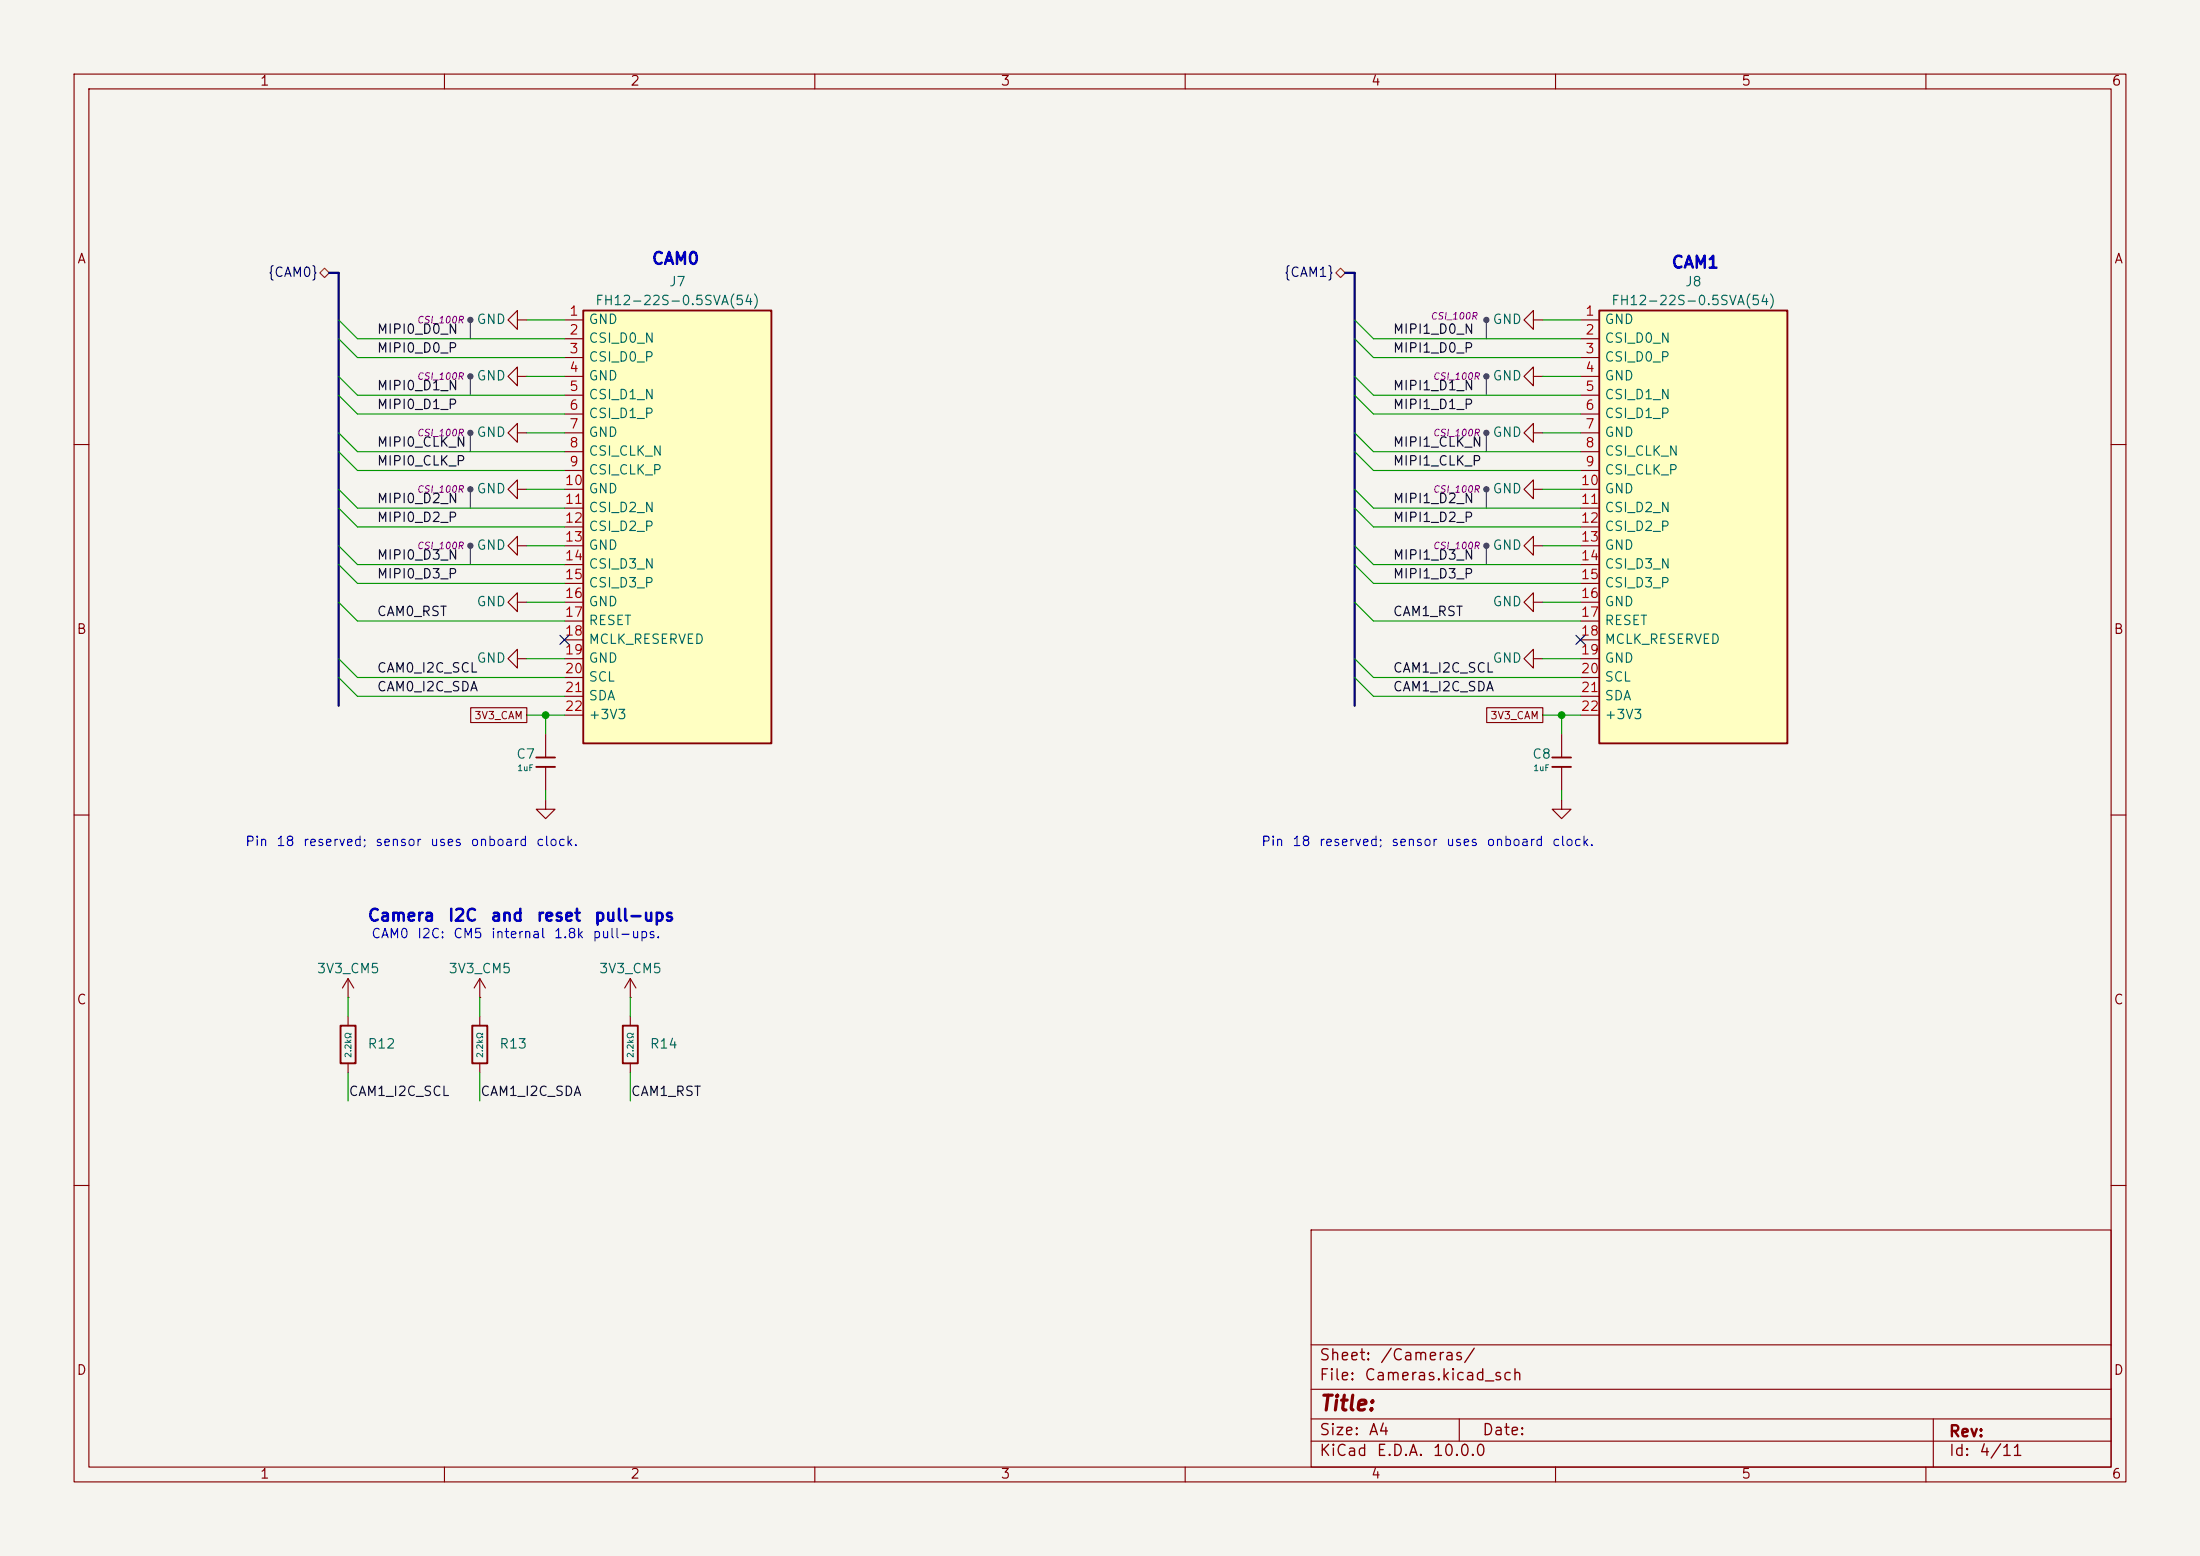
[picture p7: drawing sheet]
<svg xmlns="http://www.w3.org/2000/svg" width="297mm" height="210mm" viewBox="0 0 297 210" stroke-linecap="round" stroke-linejoin="round" font-family="sans-serif">
<path d="M0 0h297v210h-297z" fill="#f5f4ef" stroke="#f5f4ef" stroke-width=".14"/>
<g fill="none" stroke="#840000" stroke-width=".15">
<path d="M10 10h277v190h-277zM12 12h273v186h-273zM60 10v2M110 10v2M160 10v2M210 10v2M260 10v2M207 50.8v-1.3l-1.3 1.3 1.3 1.3v-1.3h1.3M207 58.4v-1.2l-1.3 1.2 1.3 1.3v-1.3h1.3M10 60h2M207 66v-1.2l-1.3 1.2 1.3 1.3v-1.3h1.3M285 60h2"/>
<path d="M69.8 88.9v-1.3l-1.2 1.3 1.2 1.3v-1.3h1.3M10 110h2M285 110h2M47 134.6h.1M47 132.1l-.8 1.3M47 132.1l.8 1.3M47 132.1v2.5M10 160h2M177 166h108v32h-108zM285 160h2M60 198v2M110 198v2"/>
<path d="M160 198v2M177 194.5h108M177 191.5h108M177 187.5h108M177 181.5h108M197 191.5v3M210 198v2M260 198v2M261 191.5v6.5"/>
</g>
<path d="M215.9 41.9h25.4v58.4h-25.4z" fill="#ffffc2"/>
<path d="M215.9 41.9h25.4v58.4h-25.4zM72.4 102.2h2.5M72.4 103.5h2.5M209.5 102.2h2.6M209.5 103.5h2.6M46 138.4h2v5.1h-2zM63.8 138.4h2v5.1h-2zM84.1 138.4h2v5.1h-2z" fill="none" stroke="#840000" stroke-width=".25"/>
<g fill="none" stroke="#840000" stroke-width=".15">
<path d="M69.8 43.2v-1.3l-1.2 1.3 1.2 1.3v-1.3h1.3M69.8 58.4v-1.2l-1.2 1.2 1.2 1.3v-1.3h1.3M69.8 50.8v-1.3l-1.2 1.3 1.2 1.3v-1.3h1.3M207 43.2v-1.3l-1.3 1.3 1.3 1.3v-1.3h1.3M213.4 43.2h2.5M213.4 45.7h2.5M213.4 48.3h2.5M213.4 50.8h2.5M213.4 53.3h2.5M213.4 55.9h2.5M213.4 58.4h2.5M69.8 66v-1.2l-1.2 1.2 1.2 1.3v-1.3h1.3"/>
<path d="M69.8 73.7v-1.3l-1.2 1.3 1.2 1.2v-1.2h1.3M207 73.7v-1.3l-1.3 1.3 1.3 1.2v-1.2h1.3M213.4 61h2.5M213.4 63.5h2.5M213.4 66h2.5M213.4 68.6h2.5M213.4 71.1h2.5M213.4 73.7h2.5M213.4 76.2h2.5M213.4 78.7h2.5M73.7 99.1v3.1M207 88.9v-1.3l-1.3 1.3 1.3 1.3v-1.3h1.3"/>
<path d="M207 81.3v-1.3l-1.3 1.3 1.3 1.3v-1.3h1.3M210.8 99.1v3.1M213.4 81.3h2.5M213.4 83.8h2.5M213.4 86.4h2.5M213.4 88.9h2.5M213.4 91.4h2.5M213.4 94h2.5M213.4 96.5h2.5M73.7 108v1.2h1.2l-1.2 1.3-1.3-1.3h1.3M73.7 103.5v3.2M210.8 108v1.2h1.3l-1.3 1.3-1.3-1.3h1.3"/>
<path d="M210.8 103.5v3.2M47 137.2v1.2M64.8 134.6h.1M64.8 132.1v2.5M64.8 137.2v1.2M64.8 132.1l-.8 1.3M64.8 132.1l.7 1.3M85.1 134.6h.1M85.1 132.1v2.5M85.1 137.2v1.2M85.1 132.1l-.8 1.3M85.1 132.1l.8 1.3"/>
<path d="M47 143.5v1.3M64.8 143.5v1.3M85.1 143.5v1.3"/>
</g>
<path d="M78.7 41.9h25.4v58.4h-25.4z" fill="#ffffc2"/>
<path d="M78.7 41.9h25.4v58.4h-25.4z" fill="none" stroke="#840000" stroke-width=".25"/>
<g fill="none" stroke="#840000" stroke-width=".15">
<path d="M76.2 43.2h2.5M76.2 45.7h2.5M76.2 48.3h2.5M76.2 50.8h2.5M76.2 53.3h2.5M76.2 55.9h2.5M76.2 58.4h2.5M76.2 61h2.5M76.2 63.5h2.5M76.2 66h2.5M76.2 68.6h2.5M76.2 71.1h2.5"/>
<path d="M76.2 73.7h2.5M76.2 76.2h2.5M76.2 78.7h2.5M63.5 95.5h7.6v2h-7.6zM69.8 81.3v-1.3l-1.2 1.3 1.2 1.3v-1.3h1.3M76.2 81.3h2.5M76.2 83.8h2.5M76.2 86.4h2.5M76.2 88.9h2.5M76.2 91.4h2.5M76.2 94h2.5M76.2 96.5h2.5"/>
<path d="M200.7 95.5h7.6v2h-7.6z"/>
</g>
<path d="M63.5 43.5v2.2M63.5 51.2v2.1M63.5 58.8v2.2M200.7 43.5v2.2M200.7 51.2v2.1M200.7 58.8v2.2M63.5 66.4v2.2M63.5 74v2.2M200.7 66.4v2.2M200.7 74v2.2" fill="none" stroke="#484848" stroke-width=".15"/>
<g fill="#484848" stroke="#484848" stroke-width=".14">
<circle cx="63.5" cy="43.2" r=".36"/>
<circle cx="200.7" cy="58.4" r=".36"/>
<circle cx="200.7" cy="73.7" r=".36"/>
<circle cx="200.7" cy="66" r=".36"/>
<circle cx="200.7" cy="43.2" r=".36"/>
<circle cx="200.7" cy="50.8" r=".36"/>
<circle cx="63.5" cy="66" r=".36"/>
<circle cx="63.5" cy="58.4" r=".36"/>
<circle cx="63.5" cy="50.8" r=".36"/>
<circle cx="63.5" cy="73.7" r=".36"/>
</g>
<path d="M43.2 36.8l.6-.6 .6 .6-.6 .7zM180.3 36.8l.7-.6 .6 .6-.6 .7z" fill="none" stroke="#725600" stroke-width=".15"/>
<path d="M44.4 36.8h1.3v58.5M181.6 36.8h1.3v58.5" fill="none" stroke="#000084" stroke-width=".3"/>
<g fill="none" stroke="#009600" stroke-width=".15">
<path d="M45.7 43.2l2.6 2.5h27.9M45.7 50.8l2.6 2.5h27.9M45.7 45.7l2.6 2.6h27.9M45.7 58.4l2.6 2.6h27.9M45.7 53.3l2.6 2.6h27.9M71.1 43.2h5.1M71.1 50.8h5.1M71.1 58.4h5.1M182.9 43.2l2.5 2.5h28M182.9 50.8l2.5 2.5h28M182.9 45.7l2.5 2.6h28M182.9 58.4l2.5 2.6h28"/>
<path d="M182.9 53.3l2.5 2.6h28M208.3 43.2h5.1M208.3 50.8h5.1M208.3 58.4h5.1M45.7 61l2.6 2.5h27.9M45.7 76.2l2.6 2.5h27.9M45.7 73.7l2.6 2.5h27.9M45.7 68.6l2.6 2.5h27.9M45.7 66l2.6 2.6h27.9M71.1 73.7h5.1M71.1 66h5.1M182.9 61l2.5 2.5h28"/>
<path d="M182.9 76.2l2.5 2.5h28M182.9 73.7l2.5 2.5h28M182.9 68.6l2.5 2.5h28M182.9 66l2.5 2.6h28M208.3 73.7h5.1M208.3 66h5.1M45.7 81.3l2.6 2.5h27.9M45.7 88.9l2.6 2.5h27.9M45.7 91.4l2.6 2.6h27.9M71.1 96.5h5.1M71.1 81.3h5.1M71.1 88.9h5.1"/>
<path d="M73.7 96.5v2.6M182.9 81.3l2.5 2.5h28M182.9 88.9l2.5 2.5h28M182.9 91.4l2.5 2.6h28M208.3 96.5h5.1M208.3 81.3h5.1M208.3 88.9h5.1M210.8 96.5v2.6M73.7 106.7v1.3M210.8 106.7v1.3M47 134.6v2.6M64.8 134.6v2.6"/>
<path d="M85.1 134.6v2.6M47 144.8v3.8M64.8 144.8v3.8M85.1 144.8v3.8"/>
</g>
<path d="M75.6 85.8l1.2 1.2M76.8 85.8l-1.2 1.2M212.8 85.8l1.2 1.2M214 85.8l-1.2 1.2" fill="none" stroke="#000084" stroke-width=".15"/>
<g fill="#009600" stroke="#009600" stroke-width=".14">
<circle cx="73.7" cy="96.5" r=".46"/>
<circle cx="210.8" cy="96.5" r=".46"/>
</g>
<text font-size="2" fill="#840000" x="178" y="190.9">Title:</text>
<g font-size="1.6" fill="#0000c2">
<text x="87.9" y="36.1">CAM0</text>
<text x="225.6" y="36.6">CAM1</text>
<text x="49.5" y="124.7">Camera</text>
<text x="60.4" y="124.7">I2C</text>
<text x="66.1" y="124.7">and</text>
<text x="72.3" y="124.7">reset</text>
<text x="80.1" y="124.7">pull-ups</text>
</g>
<g font-size="1.5" fill="#840000">
<text x="178" y="184">Sheet:</text>
<text x="186.2" y="184">/Cameras/</text>
<text x="178" y="186.7">File:</text>
<text x="184.1" y="186.7">Cameras.kicad_sch</text>
<text x="178" y="196.9">KiCad</text>
<text x="178" y="194.1">Size:</text>
<text x="184.7" y="194.1">A4</text>
<text x="185.7" y="196.9">E.D.A.</text>
<text x="193.3" y="196.9">10.0.0</text>
<text x="200" y="194.1">Date:</text>
<text x="263" y="194.3">Rev:</text>
<text x="263" y="196.9">Id:</text>
<text x="267.1" y="196.9">4/11</text>
</g>
<g font-size="1.3" fill="#840000">
<text x="35" y="11.9">1</text>
<text x="85" y="11.9">2</text>
<text x="135" y="11.9">3</text>
<text x="185" y="11.9">4</text>
<text x="235" y="11.9">5</text>
<text x="285" y="11.9">6</text>
<text x="10.3" y="35.9">A</text>
<text x="285.3" y="35.9">A</text>
<text x="10.3" y="85.9">B</text>
<text x="285.3" y="85.9">B</text>
<text x="10.3" y="135.9">C</text>
<text x="285.3" y="135.9">C</text>
<text x="10.3" y="185.9">D</text>
<text x="285.3" y="185.9">D</text>
<text x="35" y="199.9">1</text>
<text x="85" y="199.9">2</text>
<text x="135" y="199.9">3</text>
<text x="185" y="199.9">4</text>
<text x="235" y="199.9">5</text>
<text x="285" y="199.9">6</text>
</g>
<g font-size="1.3" fill="#000084">
<text x="36.1" y="37.7">{CAM0}</text>
<text x="173.2" y="37.7">{CAM1}</text>
</g>
<g font-size="1.3" fill="#006464">
<text x="80.3" y="41.5">FH12-22S-0.5SVA(54)</text>
<text x="90.2" y="39">J7</text>
<text x="217.4" y="41.5">FH12-22S-0.5SVA(54)</text>
<text x="227.4" y="39">J8</text>
<text x="64.3" y="44">GND</text>
<text x="79.4" y="44">GND</text>
<text x="79.4" y="46.6">CSI_D0_N</text>
<text x="201.4" y="44">GND</text>
<text x="216.5" y="44">GND</text>
<text x="216.5" y="46.6">CSI_D0_N</text>
<text x="64.3" y="51.7">GND</text>
<text x="79.4" y="49.1">CSI_D0_P</text>
<text x="79.4" y="51.7">GND</text>
<text x="201.4" y="51.7">GND</text>
<text x="216.5" y="49.1">CSI_D0_P</text>
<text x="216.5" y="51.7">GND</text>
<text x="64.3" y="59.3">GND</text>
<text x="79.4" y="54.2">CSI_D1_N</text>
<text x="79.4" y="56.7">CSI_D1_P</text>
<text x="79.4" y="59.3">GND</text>
<text x="201.4" y="59.3">GND</text>
<text x="216.5" y="54.2">CSI_D1_N</text>
<text x="216.5" y="56.7">CSI_D1_P</text>
<text x="216.5" y="59.3">GND</text>
<text x="79.4" y="61.8">CSI_CLK_N</text>
<text x="79.4" y="64.4">CSI_CLK_P</text>
<text x="216.5" y="61.8">CSI_CLK_N</text>
<text x="216.5" y="64.4">CSI_CLK_P</text>
<text x="64.3" y="66.9">GND</text>
<text x="79.4" y="66.9">GND</text>
<text x="79.4" y="69.4">CSI_D2_N</text>
<text x="79.4" y="72">CSI_D2_P</text>
<text x="201.4" y="66.9">GND</text>
<text x="216.5" y="66.9">GND</text>
<text x="216.5" y="69.4">CSI_D2_N</text>
<text x="216.5" y="72">CSI_D2_P</text>
<text x="64.3" y="74.5">GND</text>
<text x="79.4" y="74.5">GND</text>
<text x="79.4" y="77.1">CSI_D3_N</text>
<text x="201.4" y="74.5">GND</text>
<text x="216.5" y="74.5">GND</text>
<text x="216.5" y="77.1">CSI_D3_N</text>
<text x="64.3" y="82.1">GND</text>
<text x="79.4" y="79.6">CSI_D3_P</text>
<text x="79.4" y="82.1">GND</text>
<text x="201.4" y="82.1">GND</text>
<text x="216.5" y="79.6">CSI_D3_P</text>
<text x="216.5" y="82.1">GND</text>
<text x="64.3" y="89.8">GND</text>
<text x="79.4" y="84.7">RESET</text>
<text x="79.4" y="87.2">MCLK_RESERVED</text>
<text x="79.4" y="89.8">GND</text>
<text x="201.4" y="89.8">GND</text>
<text x="216.5" y="84.7">RESET</text>
<text x="216.5" y="87.2">MCLK_RESERVED</text>
<text x="216.5" y="89.8">GND</text>
<text x="79.4" y="92.3">SCL</text>
<text x="79.4" y="94.8">SDA</text>
<text x="216.5" y="92.3">SCL</text>
<text x="216.5" y="94.8">SDA</text>
<text x="79.4" y="97.4">+3V3</text>
<text x="216.5" y="97.4">+3V3</text>
<text x="69.6" y="102.7">C7</text>
<text x="206.8" y="102.7">C8</text>
<text x="42.7" y="131.7">3V3_CM5</text>
<text x="60.5" y="131.7">3V3_CM5</text>
<text x="80.8" y="131.7">3V3_CM5</text>
<text x="49.5" y="141.8">R12</text>
<text x="67.3" y="141.8">R13</text>
<text x="87.6" y="141.8">R14</text>
</g>
<g font-size="1.3" fill="#0f0f0f">
<text x="50.8" y="45.4">MIPI0_D0_N</text>
<text x="50.8" y="47.9">MIPI0_D0_P</text>
<text x="188" y="45.4">MIPI1_D0_N</text>
<text x="188" y="47.9">MIPI1_D0_P</text>
<text x="50.8" y="53">MIPI0_D1_N</text>
<text x="188" y="53">MIPI1_D1_N</text>
<text x="50.8" y="55.5">MIPI0_D1_P</text>
<text x="188" y="55.5">MIPI1_D1_P</text>
<text x="50.8" y="60.6">MIPI0_CLK_N</text>
<text x="50.8" y="63.2">MIPI0_CLK_P</text>
<text x="188" y="60.6">MIPI1_CLK_N</text>
<text x="188" y="63.2">MIPI1_CLK_P</text>
<text x="50.8" y="68.2">MIPI0_D2_N</text>
<text x="50.8" y="70.8">MIPI0_D2_P</text>
<text x="188" y="70.8">MIPI1_D2_P</text>
<text x="188" y="68.2">MIPI1_D2_N</text>
<text x="50.8" y="75.9">MIPI0_D3_N</text>
<text x="188" y="75.9">MIPI1_D3_N</text>
<text x="50.8" y="78.4">MIPI0_D3_P</text>
<text x="50.8" y="83.5">CAM0_RST</text>
<text x="188" y="83.5">CAM1_RST</text>
<text x="188" y="78.4">MIPI1_D3_P</text>
<text x="50.8" y="91.1">CAM0_I2C_SCL</text>
<text x="50.8" y="93.6">CAM0_I2C_SDA</text>
<text x="188" y="91.1">CAM1_I2C_SCL</text>
<text x="188" y="93.6">CAM1_I2C_SDA</text>
<text x="47" y="148.2">CAM1_I2C_SCL</text>
<text x="64.8" y="148.2">CAM1_I2C_SDA</text>
<text x="85.1" y="148.2">CAM1_RST</text>
</g>
<g font-size="1.3" fill="#a90000">
<text x="76.8" y="42.9">1</text>
<text x="76.8" y="45.5">2</text>
<text x="213.9" y="42.9">1</text>
<text x="213.9" y="45.5">2</text>
<text x="76.8" y="48">3</text>
<text x="76.8" y="50.5">4</text>
<text x="76.8" y="53.1">5</text>
<text x="213.9" y="48">3</text>
<text x="213.9" y="50.5">4</text>
<text x="213.9" y="53.1">5</text>
<text x="76.8" y="55.6">6</text>
<text x="76.8" y="58.2">7</text>
<text x="213.9" y="55.6">6</text>
<text x="213.9" y="58.2">7</text>
<text x="76.2" y="65.8">10</text>
<text x="76.8" y="60.7">8</text>
<text x="76.8" y="63.2">9</text>
<text x="213.3" y="65.8">10</text>
<text x="213.9" y="60.7">8</text>
<text x="213.9" y="63.2">9</text>
<text x="76.2" y="68.3">11</text>
<text x="76.2" y="70.9">12</text>
<text x="213.3" y="68.3">11</text>
<text x="213.3" y="70.9">12</text>
<text x="76.2" y="73.4">13</text>
<text x="76.2" y="75.9">14</text>
<text x="213.3" y="73.4">13</text>
<text x="213.3" y="75.9">14</text>
<text x="76.2" y="78.5">15</text>
<text x="76.2" y="81">16</text>
<text x="76.2" y="83.6">17</text>
<text x="213.3" y="78.5">15</text>
<text x="213.3" y="81">16</text>
<text x="213.3" y="83.6">17</text>
<text x="76.2" y="86.1">18</text>
<text x="76.2" y="88.6">19</text>
<text x="213.3" y="86.1">18</text>
<text x="213.3" y="88.6">19</text>
<text x="76.2" y="91.2">20</text>
<text x="76.2" y="93.7">21</text>
<text x="213.3" y="91.2">20</text>
<text x="213.3" y="93.7">21</text>
<text x="76.2" y="96.3">22</text>
<text x="213.3" y="96.3">22</text>
</g>
<g font-size="1.3" fill="#0000c2">
<text x="33" y="114.5">Pin</text>
<text x="37.2" y="114.5">18</text>
<text x="40.8" y="114.5">reserved;</text>
<text x="50.6" y="114.5">sensor</text>
<text x="58" y="114.5">uses</text>
<text x="63.4" y="114.5">onboard</text>
<text x="72.3" y="114.5">clock.</text>
<text x="170.2" y="114.5">Pin</text>
<text x="174.4" y="114.5">18</text>
<text x="178" y="114.5">reserved;</text>
<text x="187.7" y="114.5">sensor</text>
<text x="195.1" y="114.5">uses</text>
<text x="200.6" y="114.5">onboard</text>
<text x="209.4" y="114.5">clock.</text>
<text x="50" y="127">CAM0</text>
<text x="56.2" y="127">I2C:</text>
<text x="61.1" y="127">CM5</text>
<text x="66.2" y="127">internal</text>
<text x="74.7" y="127">1.8k</text>
<text x="79.9" y="127">pull-ups.</text>
</g>
<g font-size="1" fill="#840000">
<text x="64" y="97.3">3V3_CAM</text>
<text x="201.1" y="97.3">3V3_CAM</text>
</g>
<g font-size=".9" fill="#840084">
<text x="56.2" y="43.9">CSI_100R</text>
<text x="193" y="43.4">CSI_100R</text>
<text x="56.2" y="51.5">CSI_100R</text>
<text x="193.3" y="51.5">CSI_100R</text>
<text x="56.2" y="59.1">CSI_100R</text>
<text x="193.3" y="59.1">CSI_100R</text>
<text x="56.2" y="66.7">CSI_100R</text>
<text x="193.3" y="66.7">CSI_100R</text>
<text x="56.2" y="74.3">CSI_100R</text>
<text x="193.3" y="74.3">CSI_100R</text>
</g>
<g font-size=".8" fill="#006464">
<text x="69.8" y="104.3">1uF</text>
<text x="206.9" y="104.3">1uF</text>
<text x="47.6" y="142.9" transform="rotate(-90 47.6 142.9)">2.2kΩ</text>
<text x="65.4" y="142.9" transform="rotate(-90 65.4 142.9)">2.2kΩ</text>
<text x="85.7" y="142.9" transform="rotate(-90 85.7 142.9)">2.2kΩ</text>
</g>
</svg>
